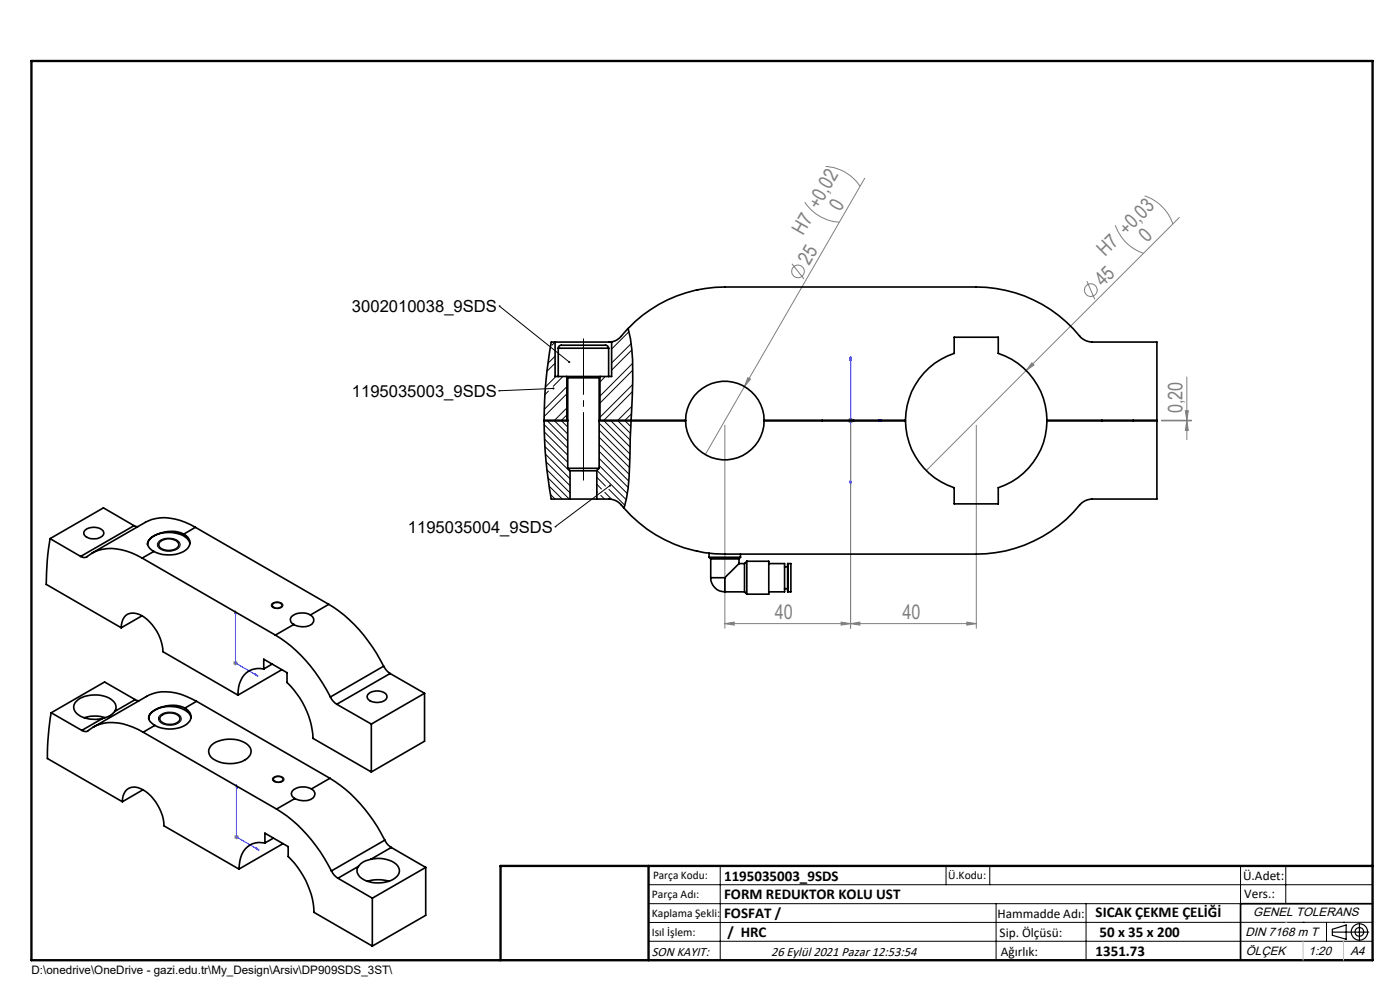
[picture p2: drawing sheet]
<svg xmlns="http://www.w3.org/2000/svg" width="297mm" height="210mm" viewBox="0 0 297 210" stroke-linecap="round" stroke-linejoin="round" font-family="sans-serif">
<g fill="none" stroke="#808080" stroke-width=".21">
<path d="M175.2 35.3a9.2 9.2 0 0 1 7.3 4.2M183.4 37.8l-25.5 44.2M168 55.9l2.6 3.3M170.7 42.9a9.4 9.4 0 0 0 7.4 4.2M230.6 59.6l1.6 3.9M236.6 47.8a9.5 9.5 0 0 0 6 6M242.8 41.5a9.5 9.5 0 0 1 6 6M250.2 46.1l-53.7 53.7M218.9 77l.5 .4-1.7 1.2zM251.8 80v13.3M153.8 90.2v43.1M157.9 82l-8.3 14.4"/>
<path d="M158.6 80.1l.6 .3-1.3 1.6zM179.9 89.2h1M180.1 88.9l.7 .7M180.4 88.7v1M180.4 90.2v43.1M180.8 88.9l-.7 .7M207.1 90.2v43.1M246.4 89.1h6.4M246.4 89.3h6.4M251.5 87.1h.6l-.3 2zM251.8 89.3l.3 2h-.6zM153.8 132.3l2-.3v.6z"/>
<path d="M153.8 132.3h53.3M178.4 132l2 .3-2 .3zM180.4 132.3l2-.3v.6zM205.1 132l2 .3-2 .3zM49.5 140.6h.9M49.6 140.3l.7 .7M50 140.2v.9M50.3 140.3l-.7 .7M49.7 177.5h1M49.8 177.2l.7 .7M50.2 177.1v.9M50.5 177.2l-.7 .7"/>
<circle cx="169.3" cy="57.6" r="1.34"/>
<circle cx="231.4" cy="61.5" r="1.33"/>
</g>
<g fill="none" stroke="#000" stroke-width=".21">
<path d="M105.9 64.9h.1M105.9 64.9l14.9 11.9M105.8 82.9h.1M117.4 82.4l-11.6 .5M33.8 114.8a3.5 3.5 0 0 1 4.2 .1 1 1 0 0 1-.5 1.6 3.3 3.3 0 0 1-4.1-.6 .97 .97 0 0 1 .4-1.1zM117.8 111.8h.1M129.4 103l-11.6 8.8M57.7 128a1.61 1.61 0 0 1 2.3 .3 1.42 1.42 0 0 1-2.5 .1zM33.8 151.9a3.3 3.3 0 0 1 4.6 .2 1.21 1.21 0 0 1-1 1.5 3.3 3.3 0 0 1-3.7-.8l-.1-.6zM57.9 165a1.61 1.61 0 0 1 2.4 .3 1.4 1.4 0 0 1-2.3 .4 .49 .49 0 0 1-.1-.7zM137.6 187.7h153.6M137.6 191.7h153.6"/>
<path d="M137.6 199.7h153.6M152.8 183.7v20M200.7 183.7v4M210 183.7v4M211.3 191.7v12M230.4 191.7v12M263.2 183.7v20M272.8 183.7v8M276.4 195.6h.1M281.4 195.6v4.1M285 195.6h.1M291.2 195.6l-153.6 .1"/>
</g>
<g fill="none" stroke="#000" stroke-width=".25">
<path d="M282.6 197.7h7.8M282.6 197.1l3-.9v3l-3-.8zM288.4 195.8v3.8M106.2 203.7h185"/>
<circle cx="288.4" cy="197.7" r="1.74"/>
<circle cx="288.4" cy="197.7" r=".93"/>
</g>
<path d="M180.4 75.7v27.1M180.4 75.7l.2 .6h-.3zM180.4 89.2h6.8M186.5 89l.7 .2-.7 .2zM180.3 102.1h.3l-.2 .7zM50 129.6v11l4.7 2.8M50 129.6l.1 .6-.3-.1zM54.3 143l.4 .4-.4-.1zM50.2 166.5v11l4.8 2.8M50.2 166.5l.1 .6-.2-.1zM54.5 179.9l.5 .4-.5-.1z" fill="none" stroke="#00f" stroke-width=".21"/>
<path d="M123.8 99.3v2.6" fill="none" stroke="#000" stroke-width=".21" stroke-dasharray="15.2 1.3 1.3 1.3"/>
<path d="M123.8 99.3v-27.4" fill="none" stroke="#000" stroke-width=".21" stroke-dasharray="15.2 1.3 1.3 1.3" stroke-dashoffset="3.4"/>
<path d="M291.2 191.7h-28v12" fill="none" stroke="#000" stroke-width=".35"/>
<path d="M6.7 12.9h284.5v190.8h-284.5zM137.6 183.7v20M291.2 183.7h-185v20" fill="none" stroke="#000" stroke-width=".5"/>
<path d="M276.4 199.7v4M285 199.7v4" fill="none" stroke="#c0c0c0" stroke-width=".21"/>
<path d="M272.8 195.6h.1" fill="none" stroke="#c0c0c0" stroke-width=".25"/>
<path d="M120.6 76.7a.23 .23 0 0 0 0 .3 .23 .23 0 0 0 .3-.1l-.1-.1 .1 .1v-.3zM117.3 82.2l-.1 .3 .3 .1 .1-.2h-.2h.2v-.1zM129.3 102.8l-.1 .3 .3 .1 .1-.3-.2 .1 .1-.2z" fill="#000"/>
<g fill="#00f">
<path d="M54.5 179.9l.5 .4-.5-.1zM50.2 166.5l.1 .6-.2-.1zM186.5 89l.7 .2-.7 .2zM180.4 75.7l.2 .6h-.3zM186.5 89l.7 .2-.7 .2zM180.4 75.7l.2 .6h-.3zM186.5 89l.7 .2-.7 .2zM180.4 75.7l.2 .6h-.3zM186.5 89v.4l.7-.2zM180.3 102.1l.1 .7 .2-.7zM186.5 89l.7 .2-.7 .2zM180.4 75.7l.2 .6h-.3z"/>
<path d="M54.3 143l.4 .4-.4-.1zM50 129.6l.1 .6-.3-.1z"/>
</g>
<g fill="#808080">
<path d="M218.9 77l.5 .4-1.7 1.2z"/>
<path d="M158.6 80.1l.6 .3-1.3 1.6z"/>
<path d="M178.4 132l2 .3-2 .3zM153.8 132.3l2-.3v.6z"/>
<path d="M180.4 132.3l2-.3v.6zM205.1 132l2 .3-2 .3z"/>
<path d="M251.5 87.1h.6l-.3 2zM251.8 89.3l.3 2h-.6z"/>
</g>
<g fill="none" stroke="#000" stroke-width=".35">
<path d="M117.8 72.6h-.9a93.3 93.3 0 0 0-1.5 16.5h4.9M117.8 72.6v7.3h.6M118.4 73.9a.84 .84 0 0 1 1.2-.7h8.4a.84 .84 0 0 1 1.1 .7M118.4 79.9h10.7M118.4 73.9h10.7M118.4 73.9v6M120.2 79.9l.2 .2M120.3 79.9v9.2M127.3 79.9v9.2M127.4 79.9l-.3 .2M129.1 73.9v6M129.8 72.5l-12 .1"/>
<path d="M129.8 72.5v7.4h-.7M133.2 69.7a28.1 28.1 0 0 1 20.6-8.8h53.3a28.8 28.8 0 0 1 22.5 10.9l1 .5 1 .3h13.8v16.5h-23.3a15.1 15.1 0 0 0-10.3-14.1v-3.5h-9.4v3.5a15.1 15.1 0 0 0-10.3 14.1h-30a8.3 8.3 0 0 0-8.3-8.2 8.3 8.3 0 0 0-8.3 8.2h-18.2M133.2 69.7a37.3 37.3 0 0 1 1 10.8l-.3 8.6M133.2 69.7l-1 1.2a3.7 3.7 0 0 1-2.4 1.6M147.8 61.5h.1M120.3 89.1h.1M120.4 89.3h-5a93.3 93.3 0 0 0 1.5 16.6h4M120.4 99.3h6.7M120.4 99.3l.6 .6h4.6a1.35 1.35 0 0 0 1.5-.6M120.4 80.1h6.7M120.4 80.1v19.2M120.9 99.8v6.1"/>
<path d="M126.6 99.8v6.1M127.1 89.3h18.4a8.3 8.3 0 0 0 8.3 8.3 8.3 8.3 0 0 0 8.3-8.3h30a15.1 15.1 0 0 0 10.3 14.2v3.4h9.4v-3.4a15.1 15.1 0 0 0 10.3-14.2h23.3v16.6h-13.8a3.6 3.6 0 0 0-2.5 1.2 28.4 28.4 0 0 1-22 10.4h-53.3a28.3 28.3 0 0 1-21.4-9.7M127.1 89.1h.2M127.1 80.1v19.2M133.9 89.3l-.2 3.6a56.6 56.6 0 0 1-1.3 14.8v.1M174.4 89.1v.2M181.1 89.1v.2M233.8 89.1v.2M240.4 89.1v.2M10.6 114.3a58.2 58.2 0 0 0-.8 9.7l15.9 9.2M10.6 114.3l6.5 3.7M17.1 118a1.14 1.14 0 0 0 1.4 .1 8.5 8.5 0 0 1 8.3-1.2l3.4 1.5"/>
<path d="M18.1 112.4a2.96 2.96 0 0 1 3.8 .3 1.04 1.04 0 0 1-.9 1.4 2.6 2.6 0 0 1-3.2-.9l.1-.5zM28.4 111.5l.8 .2M28.4 111.5l-11.3 6.5M28.4 111.5l-6.5-3.8-11.3 6.6M30.2 118.4l28.2 16.3M32.6 117l-2.4 1.4M34 114.9a2.9 2.9 0 0 1 3.8 .2 1.04 1.04 0 0 1-.9 1.5 2.95 2.95 0 0 1-3.1-.7 .83 .83 0 0 1 .2-1zM39 113.3a1.94 1.94 0 0 1 1.3 1.8 1.94 1.94 0 0 1-1.3 1.9 7.2 7.2 0 0 1-6.4 0M39 113.3a6.8 6.8 0 0 0-7.4 1.2 1.37 1.37 0 0 0 .5 2.2l.5 .3M40.3 115.3a3.5 3.5 0 0 0-3.2-2.2 5.6 5.6 0 0 0-5.6 1.6l-.2 .8M41.5 111.9a11.1 11.1 0 0 0-10.2-1.3l-11.8 6.7M41.5 111.9l-2.5 1.4"/>
<path d="M41.5 111.9l28.2 16.3M120.9 105.9h5.7M126.6 105.9h2.6a4.6 4.6 0 0 1 3.2 1.9M147.8 116.9h.1M150.4 118.2h6.7M150.4 117.4v.8M150.4 118.2l.4 .4M150.8 118.6h6M150.8 118.6v3.9M156.8 119.5l-3 3M156.8 118.6v.9M156.8 119.5h1.1"/>
<path d="M157.1 117.5v.7M157.1 118.2l-.3 .4M157.9 119.5v6M158.4 119.1v6.9M158.4 119.1h4.7v6.9h-4.7M158.4 119.1l-.5 .4M163.1 119.5h3.3v6h-3.3M167.1 119.5v.7M167.1 119.5v6v-.6M167.1 119.5h.7v6h-.7M25.7 133.2a2.65 2.65 0 0 1 2.8-3.1 7.7 7.7 0 0 1 5.2 4.5l.5 1.5 .4 2.1 15.9 9.3M30.1 130.6l-4.4 2.6"/>
<path d="M57.9 128.1a1.39 1.39 0 0 1 1.9 .2 1.18 1.18 0 0 1-1.9 .4zM58.4 134.7a31.8 31.8 0 0 1 11.7 13.1M62.3 132.5l-3.9 2.2M65.9 130.4a1.19 1.19 0 0 1 .7 1.3 1.19 1.19 0 0 1-.9 1 4 4 0 0 1-3.4-.2M65.9 130.4a3.4 3.4 0 0 0-4.2 .7 1.07 1.07 0 0 0 .6 1.4M69.7 128.2a31.4 31.4 0 0 1 11.7 13.1M69.7 128.2l-3.8 2.2M150.8 122.5a3 3 0 0 0 3 3M150.8 122.5h3M153.8 122.5v3M153.8 125.5h4.1M157.9 125.5l.5 .5"/>
<path d="M166.4 124.9h.7M166.4 120.2h.7M167.1 120.2v4.7M10.9 151.2a57.4 57.4 0 0 0-.8 9.7l15.9 9.2M10.9 151.2l6.5 3.7M17.4 154.9a1.14 1.14 0 0 0 1.3 .1 8.8 8.8 0 0 1 9.5-.8l2.2 1.1M21.7 152.4l-4.3 2.5M22.3 152.2a7.4 7.4 0 0 0-4.4 .1M24.3 150.9a4.3 4.3 0 0 1-2.6 1.5M24.3 150.9a1.98 1.98 0 0 0-1.2-2.8 6.6 6.6 0 0 0-6.9 .7 1.81 1.81 0 0 0 .6 2.9 6.7 6.7 0 0 0 4.9 .7M28.7 148.4l.8 .3M28.7 148.4l-6.5-3.7-11.3 6.5"/>
<path d="M28.7 148.4l-4.4 2.5M30.4 155.3l28.3 16.3M32.8 153.9l-2.4 1.4M34.2 151.8a3 3 0 0 1 3.9 .2 1.04 1.04 0 0 1-.9 1.5 2.63 2.63 0 0 1-3.3-.9l.1-.6zM39.2 150.2a1.94 1.94 0 0 1 1.3 1.8 1.94 1.94 0 0 1-1.3 1.9 7 7 0 0 1-6.4 0M39.2 150.2a6.9 6.9 0 0 0-7.3 1.2 1.41 1.41 0 0 0 .5 2.2l.4 .3M40.5 152.3a3.8 3.8 0 0 0-3.8-2.4 5.4 5.4 0 0 0-4.9 1.7l-.3 .9M41.7 148.8a11.8 11.8 0 0 0-9.3-1.7l-.8 .4-11.8 6.8M41.7 148.8l-2.5 1.4M41.7 148.8l28.3 16.3M44.9 158a6.5 6.5 0 0 1 7.9 .3 1.86 1.86 0 0 1-.9 2.9 6.7 6.7 0 0 1-7.1-.5 1.75 1.75 0 0 1 .1-2.7zM56 141.9v-2.1l4.9 2.9v2.1a17.8 17.8 0 0 1 5.5 11.8l12.4 7.2"/>
<path d="M56 141.9a4.3 4.3 0 0 0-5.4 3.9l-.1 1.7M57.7 140.9l-1.7 1M59.8 142.1l-9.3 5.4M70.1 147.8l.6 1 .7 .6M71.4 149.4l7.4 4.2M78.2 147.1a2.92 2.92 0 0 1 3.8 .3 1.05 1.05 0 0 1-.9 1.4 2.95 2.95 0 0 1-3.1-.6 .8 .8 0 0 1 .2-1.1zM78.8 153.6v10.2M81.4 141.3l.6 .9 .8 .7M81.4 141.3l-11.3 6.5M82.8 142.9l-11.4 6.5M82.8 142.9l7.3 4.2M90.1 147.1l-11.3 6.5"/>
<path d="M90.1 147.1v10.1l-11.3 6.6M26 170.1a2.68 2.68 0 0 1 1.3-2.9 2.68 2.68 0 0 1 3.1 .4 9.8 9.8 0 0 1 4.4 7.6l15.9 9.2M30.3 167.5l-4.3 2.6M56.2 178.8v-2.1l4.9 2.9v2.1a17.6 17.6 0 0 1 5.5 11.8l12.4 7.2M56.2 178.8a4.3 4.3 0 0 0-5.3 3.9l-.2 1.7M58 177.8l-1.8 1M58.1 165a1.38 1.38 0 0 1 1.9 .2 1.18 1.18 0 0 1-1.9 .4zM58.7 171.6a32 32 0 0 1 11.6 13.1M60 179l-9.3 5.4M62.5 169.4l-3.8 2.2M66.1 167.3a1.18 1.18 0 0 1 .7 1.3 1.18 1.18 0 0 1-.9 1 4.1 4.1 0 0 1-3.4-.2M66.1 167.3a3.3 3.3 0 0 0-4.2 .7 1.05 1.05 0 0 0 .6 1.4"/>
<path d="M70 165.1a32 32 0 0 1 11.6 13.1M70 165.1l-3.9 2.2M81.6 178.2a3.4 3.4 0 0 0 1.4 1.6M81.6 178.2l-11.3 6.5M83 179.8l-4.3 2.5M83 179.8l7.3 4.2M70.3 184.7a3.4 3.4 0 0 0 1.4 1.6M71.7 186.3l7.3 4.2M76 183.8l-4.3 2.5M78 186.9a8.1 8.1 0 0 1 4.5 0M78.7 182.3a6 6 0 0 1 5.6 1.3 1.87 1.87 0 0 1-.9 2.9 6.7 6.7 0 0 1-7-.5 1.65 1.65 0 0 1-.4-2.2M78.7 182.3a3.9 3.9 0 0 0-2.7 1.5"/>
<path d="M79 190.5v10.2M90.3 184l-11.3 6.5M90.3 184v10.2l-11.3 6.5"/>
</g>
<g fill="none" stroke="#000" stroke-width=".21">
<path d="M117.8 75.6l-1.6 1.5M117.8 77l-1.8 1.8M117.8 72.6l-.7 .6M117.9 79.9l-2.1 2.1M119.4 79.9l-2 2M128.4 79.9l-1.1 1.1M129.8 72.5h.1M133.4 70.4l-3.6 3.6M133.9 72.9l-4.1 4.1M134.1 74.2l-4.3 4.3M134.2 77l-6.9 7M134.2 78.5l-6.9 7"/>
<path d="M115.4 90.1l5 5M115.5 91.6l4.9 4.9M115.5 93.2l4.9 4.9M115.6 94.7l5.3 5.3M115.7 96.3l5.2 5.3M115.9 98l5 5M116 99.7l4.9 4.9M116.1 89.3l4.3 4.3M116.3 83l-.7 .7M117.7 89.3l2.7 2.8M119.1 89.3l1.3 1.3M120.3 86.5l-2.6 2.6"/>
<path d="M120.3 82l-4.8 4.8M120.3 88l-1.2 1.1M120.3 83.5l-4.9 4.9M126.6 99.8l6.3 6.2M127.1 97.3l6.1 6.1M127.1 98.7l6 6M127.1 89.8l6.5 6.5M127.1 91.3l6.5 6.4M127.1 92.7l6.5 6.5M127.1 94.3l6.4 6.3M127.1 95.7l6.3 6.4M128.1 89.3l5.6 5.5"/>
<path d="M129.6 89.3l4.1 4.1M131.1 89.3l2.6 2.6M132.6 89.3l1.2 1.2M133.9 87.8l-1.3 1.3M134 86.2l-2.9 2.9M134.2 83.1l-6.1 6M134.2 81.6l-6.9 6.9M116.2 101.3l4.6 4.6M116.5 103.1l2.8 2.8M116.8 104.9l1 1M126.6 104.2l.2 .2M126.6 101.2l1.8 1.9"/>
<path d="M126.6 102.7l1 1M126.6 105.7l.2 .2M127.5 105.1l.7 .8M128.3 104.4l1.5 1.5M129.2 103.8l3.4 3.4"/>
</g>
<g font-size="4.2" fill="#808080">
<text x="178.3" y="44.9" transform="rotate(-60 178.3 44.9)">0</text>
<text x="170.4" y="50.1" transform="rotate(-60 170.4 50.1)">H7 +0,02</text>
<text x="243.4" y="51.6" transform="rotate(-45 243.4 51.6)">0</text>
<text x="171.7" y="56.4" transform="rotate(-60 171.7 56.4)">25</text>
<text x="234.4" y="54.6" transform="rotate(-45 234.4 54.6)">H7 +0,03</text>
<text x="234" y="61" transform="rotate(-45 234 61)">45</text>
<text x="250.8" y="87.7" transform="rotate(-90 250.8 87.7)">0,20</text>
<text x="164.4" y="131.3">40</text>
<text x="191.4" y="131.3">40</text>
</g>
<g font-size="3.5">
<text x="74.7" y="66.1">3002010038_9SDS</text>
<text x="74.6" y="84.1">1195035003_9SDS</text>
<text x="86.5" y="113">1195035004_9SDS</text>
</g>
<g font-size="3.2">
<text x="153.6" y="190.8">FORM REDUKTOR KOLU UST</text>
<text x="153.6" y="186.8">1195035003_9SDS</text>
<text x="153.6" y="194.8">FOSFAT /</text>
<text x="232.4" y="194.5">SICAK ÇEKME ÇELİĞİ</text>
<text x="154.3" y="198.8">/ HRC</text>
<text x="232.4" y="202.8">1351.73</text>
<text x="233.2" y="198.8">50 x 35 x 200</text>
</g>
<g font-size="2.8">
<text x="263.7" y="186.7">Ü.Adet:</text>
<text x="263.9" y="190.5">Vers.:</text>
<text x="211.6" y="194.8">Hammadde Adı:</text>
<text x="138.3" y="202.8">SON KAYIT:</text>
<text x="163.6" y="202.8">26 Eylül 2021 Pazar 12:53:54</text>
<text x="212.1" y="198.7">Sip. Ölçüsü:</text>
<text x="212.3" y="202.7">Ağırlık:</text>
</g>
<g font-size="2.6">
<text x="265.9" y="194.4">GENEL TOLERANS</text>
<text x="264.2" y="198.5">DIN 7168 m T</text>
<text x="264.3" y="202.6">ÖLÇEK</text>
<text x="277.6" y="202.6">1:20</text>
<text x="286.5" y="202.6">A4</text>
</g>
<g font-size="2.5">
<text x="138.3" y="190.5">Parça Adı:</text>
<text x="138.5" y="186.5">Parça Kodu:</text>
<text x="201.2" y="186.5">Ü.Kodu:</text>
<text x="138.3" y="194.5">Kaplama Şekli:</text>
<text x="138.3" y="198.6">Isıl İşlem:</text>
<text x="6.7" y="206.7">D:\onedrive\OneDrive - gazi.edu.tr\My_Design\Arsiv\DP909SDS_3ST\</text>
</g>
</svg>
